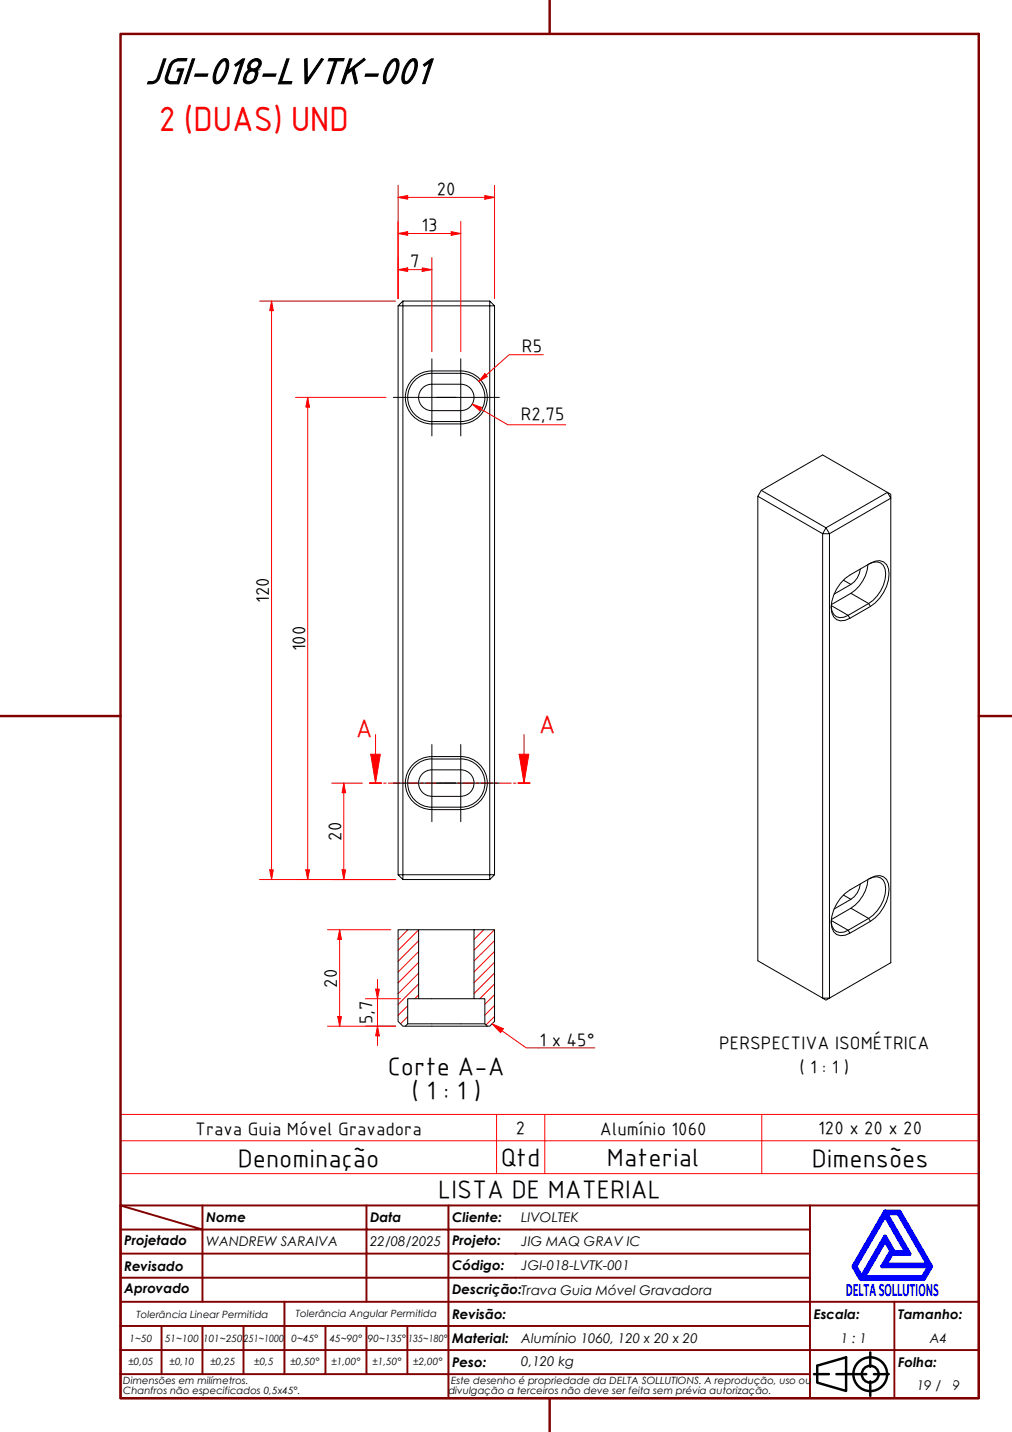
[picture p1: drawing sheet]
<svg xmlns="http://www.w3.org/2000/svg" width="210mm" height="297mm" viewBox="0 0 210 297" stroke-linecap="round" stroke-linejoin="round" font-family="sans-serif">
<!-- layer: Hatch (ABNT) -->
<g fill="none" stroke="#f00" stroke-width=".21">
<path d="M84.6 192.9l-2 2M86.8 199.6l-4.2 4.3M86.8 197.4l-4.2 4.2M86.8 195.1l-4.2 4.3M86.8 192.9l-4.2 4.3M100.3 192.9l-2 2M102.6 199.6l-4.3 4.2M102.6 197.4l-4.3 4.2M102.6 195.1l-4.3 4.3M102.6 192.9l-4.3 4.2M84.6 208.6l-2 2M84.6 210.9l-1.5 1.5"/>
<path d="M86.8 206.4l-.8 .8M86.8 204.1l-4.2 4.3M86.8 201.9l-4.2 4.2M102.6 210.8l-1.8 1.8M102.6 208.6l-2 2M102.6 206.3l-2 2M102.6 204.1l-3.1 3.1M102.6 201.9l-4.3 4.2"/>
</g>
<!-- layer: Visible (ABNT) -->
<g fill="none" stroke="#000" stroke-width=".21">
<path d="M82.6 63.4v118M83.6 63.4h18v119l1-1h-19zM83.6 62.4v1h-1l1-1h18M89.6 77.4a5 5 0 0 0-5 5 5 5 0 0 0 5 5M89.6 76.9a5.5 5.5 0 0 0-5.5 5.5 5.5 5.5 0 0 0 5.5 5.5M89.6 79.7a2.74 2.74 0 0 0-2.8 2.7 2.74 2.74 0 0 0 2.8 2.8M89.6 76.9h6a5.5 5.5 0 0 1 5.5 5.5 5.5 5.5 0 0 1-5.5 5.5h-6M89.6 77.4h6a5 5 0 0 1 5 5 5 5 0 0 1-5 5h-6M89.6 79.7h6a2.74 2.74 0 0 1 2.7 2.7 2.74 2.74 0 0 1-2.7 2.8h-6M101.6 62.4l1 1h-1zM102.6 63.4v118M157.9 101.7l12.7-7.3 13.5 7.7-12.8 7.4-.7 1.2h1.4l-.7-1.2-13.4-7.8-.7 1.2 13.4 7.8v96.3l-13.4-7.7v-96.4"/>
<path d="M172 110.7l12.8-7.4v96.4l-12.8 7.3zM178.4 118a4.3 4.3 0 0 1-1.9 3.2M180 117.1a7.9 7.9 0 0 1-3.5 6M180.2 117a2.16 2.16 0 0 1 2.5-.2 2.16 2.16 0 0 1 1 2.3 7.8 7.8 0 0 1-3.5 6.1l-3.7-2.1-4.1 2.3M184.1 102.1l.7 .4v.8zM172.4 125.8a2.12 2.12 0 0 0 1.1 2.1 2.12 2.12 0 0 0 2.4-.3M172.4 125.6l3.5 2M174.9 120.3l1.6 .9-3.5 2M175.9 127.6l.4 .7M180.5 125.8a8.3 8.3 0 0 0 3.8-7.8 2.08 2.08 0 0 0-2.8-1.6 19.5 19.5 0 0 0-7.2 4.6 7.9 7.9 0 0 0-1.8 6.1 2.06 2.06 0 0 0 2.8 1.6l1-.4M180.5 125.8l-.3-.6-4.3 2.4M180.5 125.8l-4.2 2.5"/>
<path d="M89.6 157.4a5 5 0 0 0-5 5 5 5 0 0 0 5 5M89.6 156.9a5.5 5.5 0 0 0-5.5 5.5 5.5 5.5 0 0 0 5.5 5.5M89.6 159.7a2.74 2.74 0 0 0-2.8 2.7 2.74 2.74 0 0 0 2.8 2.8M89.6 156.9h6a5.5 5.5 0 0 1 5.5 5.5 5.5 5.5 0 0 1-5.5 5.5M89.6 157.4h6a5 5 0 0 1 5 5 5 5 0 0 1-5 5h-6M89.6 159.7h6a2.74 2.74 0 0 1 2.7 2.7 2.74 2.74 0 0 1-2.7 2.8M89.6 167.9h6M89.6 165.2h6M82.6 181.4h1v1zM83.6 182.4h18M86.8 192.9h11.5M98.3 192.9h4.3v19l-1 1h-.5l-.5-.5v-5.2h-2.3z"/>
<path d="M172.4 190.9l3.5 2.1a2.12 2.12 0 0 1-2.4 .3 2.12 2.12 0 0 1-1.1-2.2M174.9 185.7l1.6 .8M176.5 186.5l-3.5 2.1M178.4 183.4a4.3 4.3 0 0 1-1.9 3.1M180 182.4a7.9 7.9 0 0 1-3.5 6M180.2 182.3a2.16 2.16 0 0 1 2.5-.2 2.16 2.16 0 0 1 1 2.3 7.8 7.8 0 0 1-3.5 6.1M180.2 190.5l-4.3 2.5 .4 .6 4.2-2.5M180.2 190.5l-3.7-2.1-4.1 2.3M180.2 190.5l.3 .6M180.5 191.1a8.3 8.3 0 0 0 3.8-7.8 2.08 2.08 0 0 0-2.8-1.6 19.5 19.5 0 0 0-7.2 4.6 7.8 7.8 0 0 0-1.8 6.1 2.06 2.06 0 0 0 2.8 1.6l1-.4M84.1 212.9h17M84.6 212.4h16"/>
<path d="M86.8 207.2h-2.2v5.2l-.5 .5h-.5l-1-1v-19h4.2v14.3h11.5M170.6 207h1.4l-.7 .5z"/>
</g>
<!-- layer: Linha Corte (ABNT) -->
<g fill="none" stroke="#f00" stroke-width=".21">
<path d="M77.9 156.4v6M76.7 162.4h2.4M79.5 162.4h.6M80.5 162.4h2.5M83.4 162.4h.5M84.4 162.4h2.4M87.2 162.4h.6M88.2 162.4h2.4M91.1 162.4h.5M92.1 162.4h2.4M94.9 162.4h.6M95.9 162.4h2.4"/>
<path d="M98.8 162.4h.5M99.8 162.4h2.4M102.6 162.4h.6M103.6 162.4h2.4M106.5 162.4h.5M107.5 162.4h2.4"/>
</g>
<path d="M76.7 162.4h2.4M107.5 162.4h2.4" fill="none" stroke="#f00" stroke-width=".36"/>
<path d="M76.9 156.4h2l-1 6z" fill="#f00"/>
<path d="M76.9 156.4h2l-1 6zM77.9 152.4v4M108.7 156.4v6" fill="none" stroke="#f00" stroke-width=".21"/>
<path d="M107.7 156.4h2l-1 6z" fill="#f00"/>
<path d="M107.7 156.4h2l-1 6zM108.7 152.4v4" fill="none" stroke="#f00" stroke-width=".21"/>
<path d="M25 236.6h178v-5.4h-178v12.2M103 231.2v12.2M113 231.2v12.2M158 231.2v12.2M203 236.6v6.8h-178M25 243.4v6.6h178v-6.6" fill="none" stroke="#f00" stroke-width=".21"/>
<!-- layer: Borda A3/A4 (ABNT) -->
<path d="M25 7h178v283h-178zM114 0v7M0 148.5h25M203 148.5h7M114 290v7" fill="none" stroke="#800000" stroke-width=".51"/>
<path d="M183.6 257.3l1.2 2.2-1.8 3.2h9.7l-1.3 2.2h-12.2zM183.6 252.1l4.4 7.6h-2.6l-1.8-3.2-4.9 8.4-1.3-2.2zM183.6 251.3h3l6.5 11.4-1.5 2.6h-13.1l-1.5-2.6zM183.8 251.7h2.5l6.2 10.6h-8.8l1.3-2.2h3.7zM185 259.7h.2l-.1 .2z" fill="none" stroke="#00f" stroke-width=".8"/>
<!-- layer: 0 -->
<path d="M178.5 265.3h13.1" fill="none" stroke="#000" stroke-width=".21"/>
<g fill="none" stroke="#800000" stroke-width=".4">
<path d="M25 250l17 5h-17M25 250h178v40h-178zM42 255h34v5h17M42 255v15M42 250v5M76 250v5h17v5M93 250v5h75M168 250v20h-143M25 260h51v10M25 275h17M33.5 275v10M50.5 275h-8.5v10"/>
<path d="M59 270v15h-8.5M67.5 275v10h-8.5M76 275v10h8.5M84.5 275v10M93 275h-42.5v10M93 260v5h-68M93 275v10h75M93 260h75M93 275h75M168 265h-75v10M185.5 270v10h17.5M203 270h-35v10h17.5v10"/>
<path d="M25 285h25.5M25 280h143v10M67.5 285h8.5M84.5 285h8.5v5"/>
</g>
<g fill="none" stroke="#000" stroke-width=".51">
<path d="M168.8 285h3.1M169.5 283.3l6-1.8v7l-6-1.7zM173.5 285h6.2M180.5 280.5v3M180.5 286.5v3M181.3 285h3"/>
<circle cx="180.5" cy="285" r="3.5"/>
<circle cx="180.5" cy="285" r="1.75"/>
</g>
<!-- layer: Marca de centro (ISO) -->
<path d="M89.6 74.4v16M95.6 74.4v16M81.6 82.4h13M90.6 82.4h13M89.6 154.4v16M95.6 154.4v16M81.6 162.4h13M90.6 162.4h13" fill="none" stroke="#000" stroke-width=".21"/>
<path d="M71.3 180.4v2" fill="none" stroke="#f00" stroke-width=".21"/>
<path d="M71 180.4h.7l-.4 2z" fill="#f00"/>
<path d="M71.3 162.4v2M71 180.4h.7l-.4 2z" fill="none" stroke="#f00" stroke-width=".21"/>
<path d="M71.3 162.4l.4 2h-.7z" fill="#f00"/>
<path d="M68.8 162.4h6.4M71.3 162.4l.4 2h-.7zM71.3 164.4v16M63.8 180.4v2M68.8 182.4h13.3" fill="none" stroke="#f00" stroke-width=".21"/>
<path d="M63.4 180.4h.8l-.4 2z" fill="#f00"/>
<path d="M63.8 82.4v2M63.4 180.4h.8l-.4 2z" fill="none" stroke="#f00" stroke-width=".21"/>
<path d="M63.8 82.4l.4 2h-.8z" fill="#f00"/>
<path d="M61.3 82.4h18.8M63.8 82.4l.4 2h-.8zM63.8 84.4v96M56.3 180.4v2M61.3 182.4h20.8" fill="none" stroke="#f00" stroke-width=".21"/>
<path d="M55.9 180.4h.8l-.4 2z" fill="#f00"/>
<path d="M56.3 62.4v2M55.9 180.4h.8l-.4 2z" fill="none" stroke="#f00" stroke-width=".21"/>
<path d="M56.3 62.4l.4 2h-.8z" fill="#f00"/>
<path d="M82.6 55.9h2M53.8 62.4h28.3M56.3 62.4l.4 2h-.8zM56.3 64.4v116M53.8 182.4h28.3" fill="none" stroke="#f00" stroke-width=".21"/>
<path d="M82.6 55.9l2-.3v.7z" fill="#f00"/>
<path d="M82.6 55.9l2-.3v.7zM87.6 55.9h2" fill="none" stroke="#f00" stroke-width=".21"/>
<path d="M87.6 55.6l2 .3-2 .4z" fill="#f00"/>
<path d="M82.6 53.4v8.5M82.6 48.4h2M84.6 55.9h3M87.6 55.6l2 .3-2 .4zM89.6 53.4v19.5" fill="none" stroke="#f00" stroke-width=".21"/>
<path d="M82.6 48.4l2-.3v.7z" fill="#f00"/>
<path d="M82.6 48.4l2-.3v.7zM93.6 48.4h2" fill="none" stroke="#f00" stroke-width=".21"/>
<path d="M93.6 48.1l2 .3-2 .4z" fill="#f00"/>
<path d="M82.6 45.9v16M82.6 40.9h2M84.6 48.4h9M93.6 48.1l2 .3-2 .4zM95.6 45.9v27" fill="none" stroke="#f00" stroke-width=".21"/>
<path d="M82.6 40.9l2-.3v.7z" fill="#f00"/>
<path d="M82.6 40.9l2-.3v.7zM100.6 40.9h2" fill="none" stroke="#f00" stroke-width=".21"/>
<path d="M100.6 40.6l2 .3-2 .4z" fill="#f00"/>
<path d="M82.6 38.4v23.5M102.6 38.4v23.5M84.6 40.9h16M100.6 40.6l2 .3-2 .4zM78.3 212.9v2" fill="none" stroke="#f00" stroke-width=".21"/>
<path d="M78.3 212.9l.4 2h-.8z" fill="#f00"/>
<path d="M78.3 212.9l.4 2h-.8zM78.3 205.2v2" fill="none" stroke="#f00" stroke-width=".21"/>
<path d="M77.9 205.2h.8l-.4 2z" fill="#f00"/>
<path d="M70.4 210.9v2M75.8 212.9h6.3M75.8 207.2h7.3M77.9 205.2h.8l-.4 2zM78.3 203.2v2M78.3 207.2v5.7M78.3 214.9v2" fill="none" stroke="#f00" stroke-width=".21"/>
<path d="M70.1 210.9h.7l-.4 2z" fill="#f00"/>
<path d="M70.4 192.9v2M70.1 210.9h.7l-.4 2z" fill="none" stroke="#f00" stroke-width=".21"/>
<path d="M70.4 192.9l.4 2h-.7z" fill="#f00"/>
<path d="M67.9 192.9h13.2M70.4 192.9l.4 2h-.7zM70.4 194.9v16M67.9 212.9h14.2" fill="none" stroke="#f00" stroke-width=".21"/>
<path d="M102.1 212.4l2 1.4" fill="none" stroke="#f00" stroke-width=".21"/>
<path d="M102.1 212.4l2.3 1-.6 .8z" fill="#f00"/>
<path d="M102.1 212.4l2.3 1-.6 .8zM104.1 213.8l5.1 3.6h14.2" fill="none" stroke="#f00" stroke-width=".21"/>
<path d="M100.8 77.8l-1.5 1.3" fill="none" stroke="#f00" stroke-width=".21"/>
<path d="M100.6 77.5l.5 .6-1.8 1z" fill="#f00"/>
<path d="M100.6 77.5l.5 .6-1.8 1zM112.7 73.6h-7.1l-4.8 4.2M97.9 83.8l1.8 1" fill="none" stroke="#f00" stroke-width=".21"/>
<path d="M97.9 83.8l2 .7-.4 .7z" fill="#f00"/>
<path d="M97.9 83.8l2 .7-.4 .7zM99.7 84.8l5.6 3.3h12" fill="none" stroke="#f00" stroke-width=".21"/>
<text font-size="27.6" fill="#fff" x="192.9" y="291" transform="rotate(-33 192.9 291)">.</text>
<text font-size="8.1" x="30" y="17.3">JGI-018-LVTK-001</text>
<text font-size="7" fill="#f00" x="32.9" y="27.2">2 (DUAS) UND</text>
<g font-size="5.4" fill="#f00">
<text x="73.8" y="152.9">A</text>
<text x="111.8" y="152.1">A</text>
</g>
<g font-size="5.4">
<text x="80.4" y="223">Corte A-A</text>
<text x="85.3" y="228">( 1 : 1 )</text>
<text x="49.3" y="242">Denominação</text>
<text x="103.9" y="241.8">Qtd</text>
<text x="125.9" y="241.8">Material</text>
<text x="168.4" y="242">Dimensões</text>
<text x="90.9" y="248.5">LISTA DE MATERIAL</text>
</g>
<g font-size="3.9">
<text x="90.6" y="40.4">20</text>
<text x="87.4" y="47.9">13</text>
<text x="85.1" y="55.4">7</text>
<text x="108.2" y="73">R5</text>
<text x="108" y="87">R2,75</text>
<text x="55.8" y="125.1" transform="rotate(-90 55.8 125.1)">120</text>
<text x="63.3" y="135.1" transform="rotate(-90 63.3 135.1)">100</text>
<text x="70.8" y="174.4" transform="rotate(-90 70.8 174.4)">20</text>
<text x="69.9" y="204.8" transform="rotate(-90 69.9 204.8)">20</text>
<text x="77.2" y="212.5" transform="rotate(-90 77.2 212.5)">5,7</text>
<text x="111.9" y="217">1 x 45°</text>
<text x="149.1" y="217.6">PERSPECTIVA ISOMÉTRICA</text>
<text x="165.8" y="222.6">( 1 : 1 )</text>
<text x="40.5" y="235.3">Trava Guia Móvel Gravadora</text>
<text x="107" y="235.2">2</text>
<text x="124.4" y="235.3">Alumínio 1060</text>
<text x="169.7" y="235.2">120 x 20 x 20</text>
</g>
<text font-size="3.9" fill="#00f" x="175.4" y="268.8">DELTASOLLUTIONS</text>
<g font-size="2.8">
<text x="42.8" y="253.5">Nome</text>
<text x="76.8" y="253.5">Data</text>
<text x="93.8" y="253.6">Cliente:</text>
<text x="108.1" y="253.5">LIVOLTEK</text>
<text x="25.8" y="263.6">Revisado</text>
<text x="25.8" y="258.3">Projetado</text>
<text x="42.8" y="258.5">WANDREW SARAIVA</text>
<text x="76.8" y="258.4">22/08/2025</text>
<text x="93.8" y="263.4">Código:</text>
<text x="93.8" y="258.3">Projeto:</text>
<text x="108.1" y="263.5">JGI-018-LVTK-001</text>
<text x="108.1" y="258.5">JIG MAQ GRAV IC</text>
<text x="25.8" y="268.3">Aprovado</text>
<text x="93.8" y="268.3">Descrição:Trava Guia Móvel Gravadora</text>
<text x="93.8" y="273.6">Revisão:</text>
<text x="168.8" y="273.5">Escala:</text>
<text x="186.3" y="273.5">Tamanho:</text>
<text x="93.8" y="278.6">Material:</text>
<text x="108.1" y="278.5">Alumínio 1060, 120 x 20 x 20</text>
<text x="174.4" y="278.5">1 : 1</text>
<text x="192.8" y="278.6">A4</text>
<text x="93.8" y="283.5">Peso:</text>
<text x="108.1" y="283.3">0,120 kg</text>
<text x="186.3" y="283.5">Folha:</text>
<text x="190.2" y="288.4">19 / 19</text>
</g>
<g font-size="2.1">
<text x="28.3" y="273.3">Tolerância Linear Permitida</text>
<text x="61.4" y="273.1">Tolerância Angular Permitida</text>
<text x="26.9" y="278.3">1~50</text>
<text x="34.2" y="278.3">51~100</text>
<text x="42.1" y="278.3">101~250</text>
<text x="50.5" y="278.3">251~1000</text>
<text x="60.5" y="278.3">0~45°</text>
<text x="68.4" y="278.3">45~90°</text>
<text x="76.3" y="278.3">90~135°</text>
<text x="84.7" y="278.3">135~180°</text>
<text x="25.6" y="287.1">Dimensões em milímetros.</text>
<text x="26.6" y="283.2">±0,05</text>
<text x="35.2" y="283.2">±0,10</text>
<text x="43.6" y="283.2">±0,25</text>
<text x="52.7" y="283.2">±0,5</text>
<text x="60.2" y="283.2">±0,50°</text>
<text x="68.7" y="283.2">±1,00°</text>
<text x="77.2" y="283.2">±1,50°</text>
<text x="85.7" y="283.2">±2,00°</text>
<text x="93.6" y="287.1">Este desenho é propriedade da DELTA SOLLUTIONS. A reprodução, uso ou</text>
<text x="25.6" y="289.2">Chanfros não especificados 0,5x45°.</text>
<text x="93" y="289.2">divulgação a terceiros não deve ser feita sem prévia autorização.</text>
</g>
</svg>
